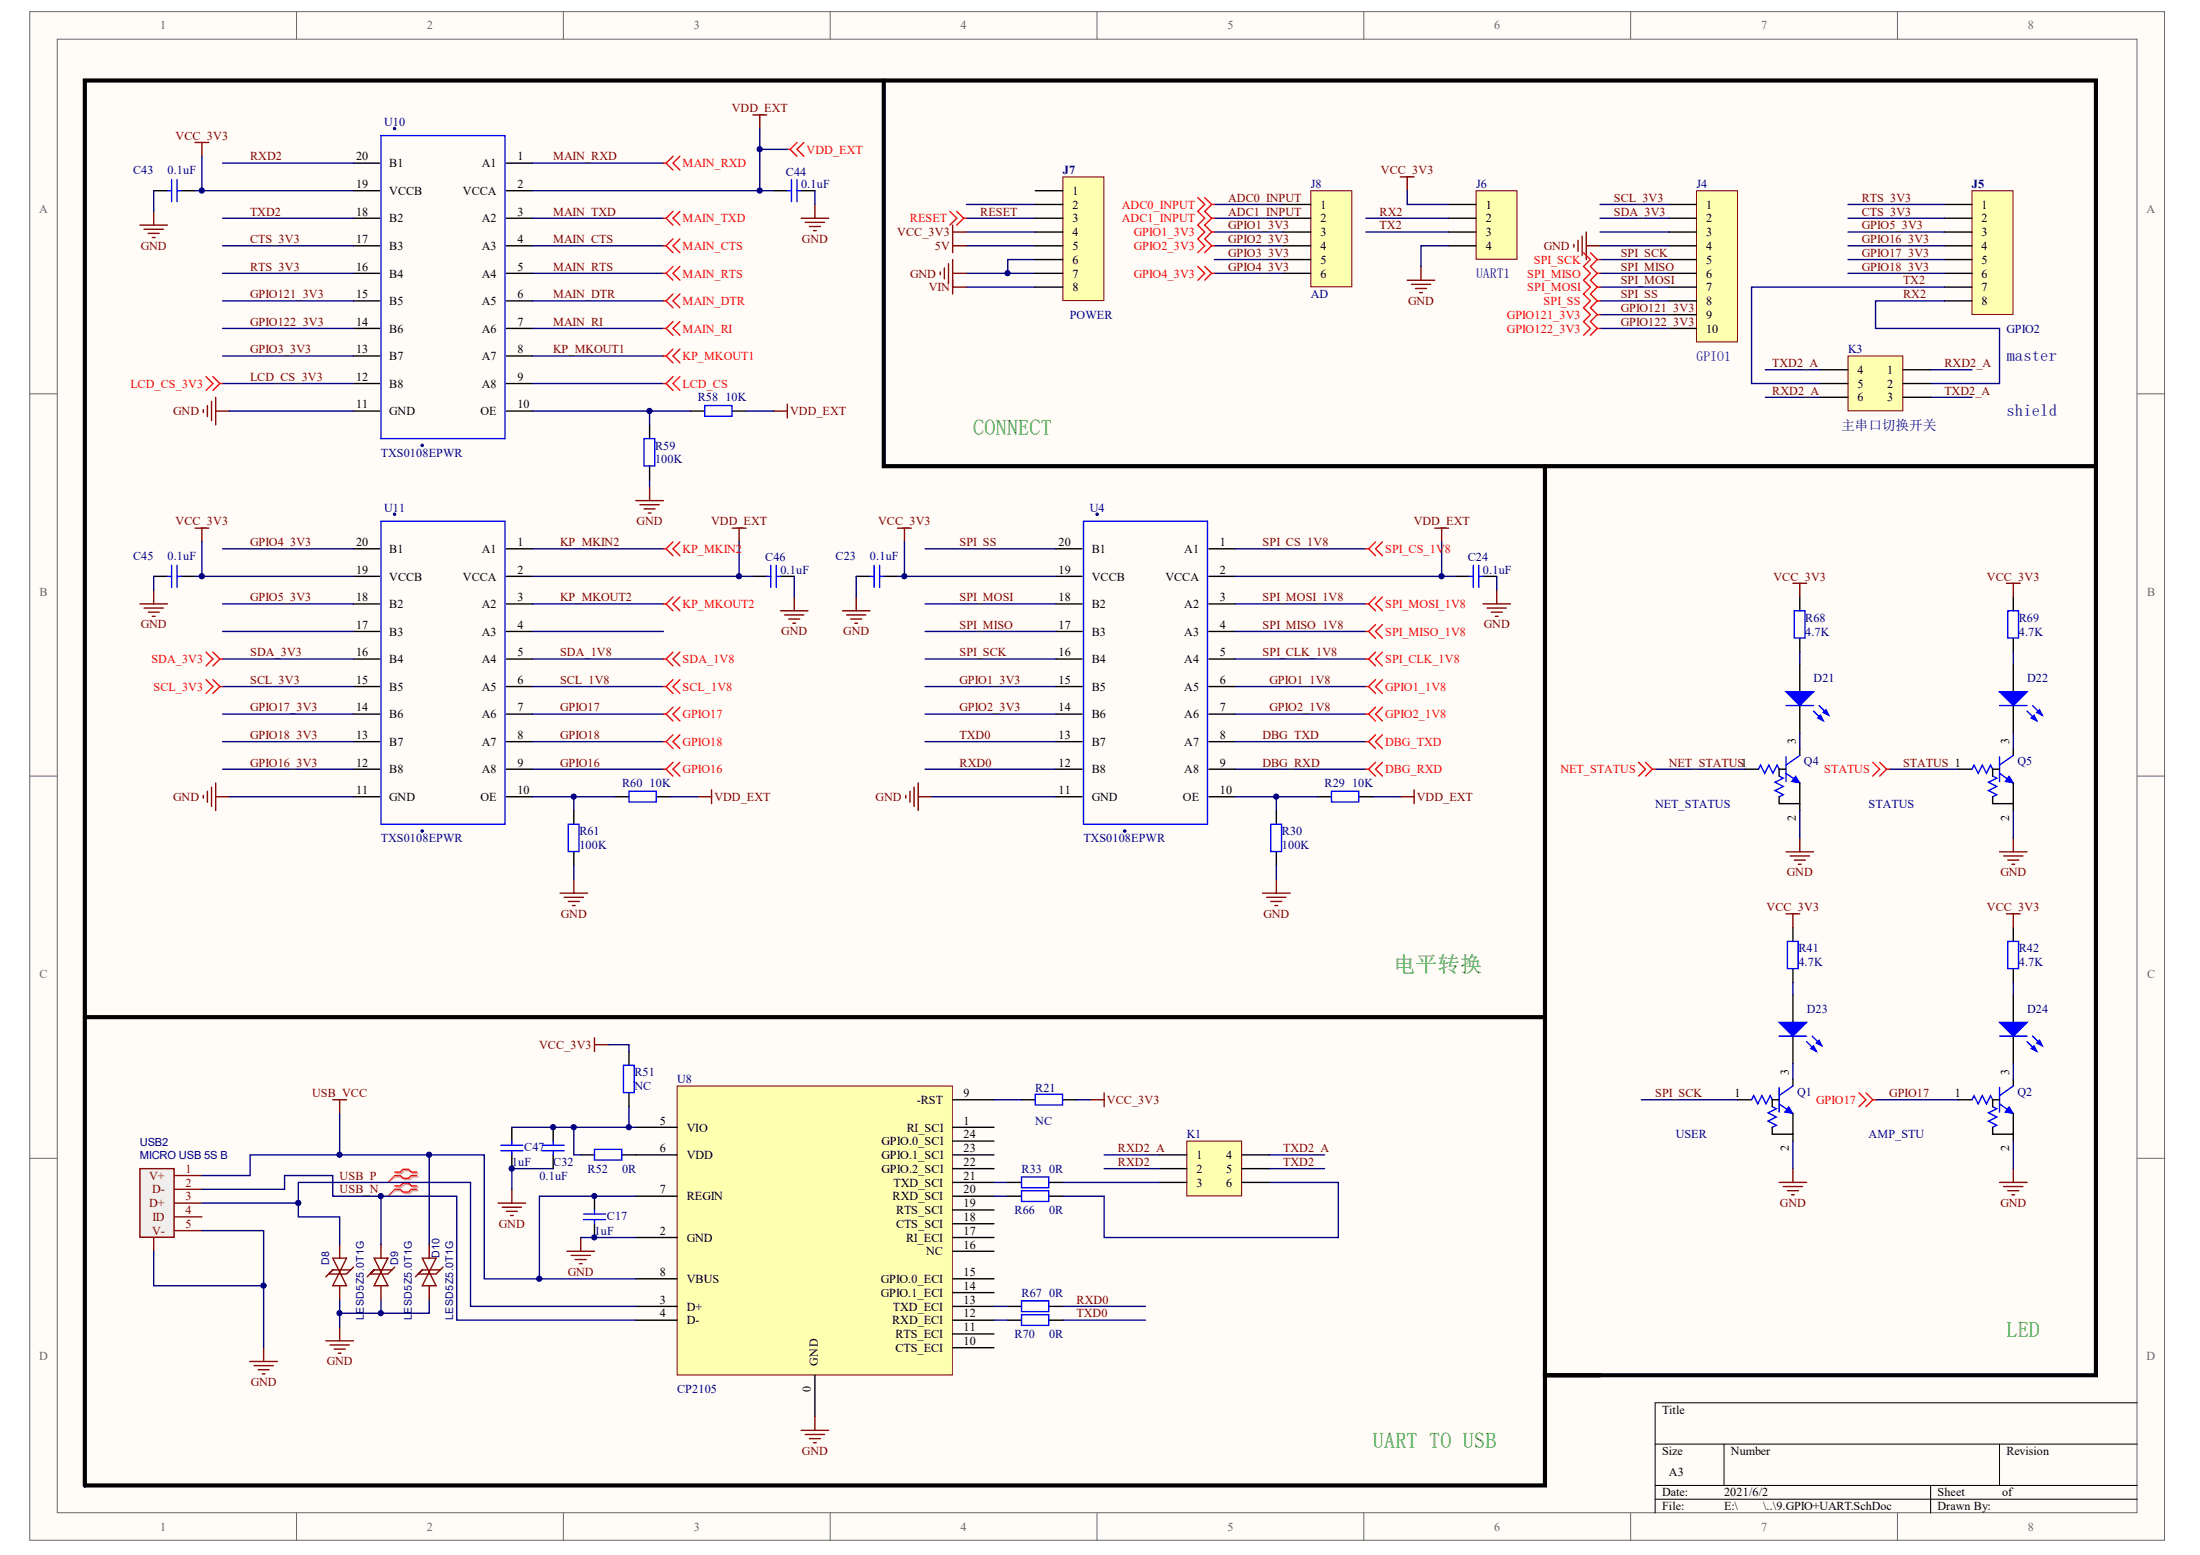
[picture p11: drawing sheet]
<svg xmlns="http://www.w3.org/2000/svg" width="297mm" height="210mm" viewBox="0 0 297 210" stroke-linecap="round" stroke-linejoin="round" font-family="sans-serif">
<g fill="#fffcf8" stroke="#696969" stroke-width=".14">
<path d="M4 1.6h288.3v206.3h-288.3z"/>
<path d="M7.7 5.3h280.8v198.9h-280.8z"/>
</g>
<g fill="none" stroke="#696969" stroke-width=".14">
<path d="M40 1.6v3.7M76.1 1.6v3.7M112.1 1.6v3.7M148.1 1.6v3.7M184.1 1.6v3.7M220.2 1.6v3.7M256.2 1.6v3.7M4 53.2h3.7M288.6 53.2h3.7M4 104.8h3.7M288.6 104.8h3.7M4 156.4h3.7"/>
<path d="M288.6 156.4h3.7M40 204.2v3.8M76.1 204.2v3.8M112.1 204.2v3.8M148.1 204.2v3.8M184.1 204.2v3.8M220.2 204.2v3.8M256.2 204.2v3.8"/>
</g>
<path d="M223.5 194.9h65.1M232.8 194.9v5.6M270 194.9v5.6M288.6 189.4h-65.1v14.8M223.5 200.5h65.1M223.5 202.4h65.1M260.7 200.5v3.7" fill="none" stroke="#000" stroke-width=".14"/>
<g fill="none" stroke="#00f" stroke-width=".19">
<path d="M51.4 18.3h16.8v40.9h-16.8zM22.6 25.7h.6M23.2 24.3v2.9M23.9 24.3v2.9M23.9 25.7h.6M106.3 25.7h.6M106.9 24.3v2.9M107.6 25.7h.6M107.6 24.3v2.9M87 59.2h1.4v3.7h-1.4zM95.1 54.7h3.7v1.5h-3.7zM22.6 77.8h.6"/>
<path d="M23.2 76.3v3M23.9 76.3v3M23.9 77.8h.6M51.4 70.4h16.8v40.9h-16.8zM103.5 77.8h.6M104.1 76.3v3M104.8 77.8h.6M104.8 76.3v3M76.7 111.3h1.5v3.6h-1.5zM84.9 106.8h3.7v1.5h-3.7z"/>
</g>
<g fill="none" stroke="#000" stroke-width=".19">
<path d="M20.8 25.7h1.8M24.5 25.7h1.8M47.7 36.9h3.6M47.7 33.2h3.6M47.7 25.7h3.6M47.7 22h3.6M47.7 29.5h3.6M68.4 36.9h3.5M68.4 33.2h3.5M68.4 25.7h3.5M68.4 22h3.5M68.4 29.5h3.5"/>
<path d="M104.4 25.7h1.9M108.2 25.7h1.8M47.7 40.6h3.6M47.7 44.3h3.6M47.7 48.1h3.6M47.7 51.8h3.6M47.7 55.5h3.6M68.4 40.6h3.5M68.4 44.3h3.5M68.4 48.1h3.5M68.4 51.8h3.5M68.4 55.5h3.5"/>
<path d="M87.7 57.3v1.9M93.3 55.5h1.8M98.9 55.5h1.8M20.8 77.8h1.8M24.5 77.8h1.8M47.7 77.8h3.6M47.7 74.1h3.6M68.4 77.8h3.5M68.4 74.1h3.5M87.7 62.9v1.9M101.7 77.8h1.8M105.4 77.8h1.8"/>
<path d="M47.7 92.7h3.6M47.7 96.4h3.6M47.7 89h3.6M47.7 85.2h3.6M47.7 81.5h3.6M68.4 92.7h3.5M68.4 96.4h3.5M68.4 89h3.5M68.4 85.2h3.5M68.4 81.5h3.5M47.7 100.1h3.6M47.7 103.8h3.6"/>
<path d="M47.7 107.5h3.6M68.4 100.1h3.5M68.4 103.8h3.5M68.4 107.5h3.5M77.5 109.4v1.9M77.5 115v1.8M83.1 107.5h1.8M88.6 107.5h1.9"/>
</g>
<g fill="#000080" stroke="#000080" stroke-width=".14">
<circle cx="57" cy="60.1" r=".17"/>
<circle cx="53.3" cy="17.4" r=".16"/>
<circle cx="57" cy="112.2" r=".17"/>
<circle cx="53.3" cy="69.4" r=".16"/>
</g>
<g fill="none" stroke="#800000" stroke-width=".19">
<path d="M26.3 19.2h1.9M27.3 19.2v1.9M101.7 15.5h1.8M102.6 15.5v1.9M18.9 30.4h3.7M19.5 30.9h2.6M20 31.5h1.5M20.6 32.1h.3M20.8 28.5v1.9M108.2 29.5h3.7M108.7 30h2.6M109.3 30.6h1.5"/>
<path d="M109.8 31.1h.4M110 27.6v1.9M27.4 55.3v.4M28 54.7v1.5M28.6 54.2v2.6M29.1 53.6v3.7M29.1 55.5h1.9M104.4 55.5h1.9M106.3 54.6v1.8M20.8 79.7v1.8M26.3 71.3h1.9M27.3 71.3v1.9"/>
<path d="M85.8 67.6h3.8M86.4 68.1h2.6M87 68.7h1.5M87.5 69.2h.4M87.7 65.7v1.9M98.9 71.3h1.8M99.8 71.3v1.9M18.9 81.5h3.7M19.5 82.1h2.6M20 82.6h1.5M20.6 83.2h.3M105.4 82.4h3.7"/>
<path d="M105.9 83h2.6M106.5 83.6h1.5M107 84.1h.4M107.2 80.6v1.8M27.4 107.4v.3M28 106.8v1.5M28.6 106.2v2.7M29.1 105.7v3.7M29.1 107.5h1.9M77.5 118.7v1.9M94.2 107.5h1.9M96.1 106.6v1.9"/>
<path d="M75.6 120.6h3.7M76.2 121.1h2.6M76.7 121.7h1.5M77.3 122.2h.4"/>
</g>
<path d="M107.6 19.2l-.9 1M108.5 19.2l-.9 1 .9 .9M106.3 20.2h.4M106.7 20.2l.9 .9" fill="none" stroke="#f00" stroke-width=".19"/>
<path d="M199.3 25.7h5.5v9.3h-5.5z" fill="#ffffb0" stroke="#800000" stroke-width=".14"/>
<path d="M195.6 27.6h3.7M195.6 29.5h3.7M195.6 31.3h3.7M195.6 33.2h3.7" fill="none" stroke="#000" stroke-width=".19"/>
<g fill="none" stroke="#800000" stroke-width=".19">
<path d="M189.1 23.9h1.8M190 23.9v1.8M190 37.8h3.7M190.6 38.4h2.6M191.1 38.9h1.5M191.7 39.5h.3M191.9 36v1.8M44.9 148.5h1.9M45.9 148.5v1.8M45.9 179.1v1.9M33.7 183.8h3.8M34.3 184.3h2.6"/>
<path d="M34.8 184.9h1.5M35.4 185.5h.4M35.6 181.9v1.9M44 181h3.7M44.6 181.5h2.6M45.1 182.1h1.5M45.7 182.7h.3"/>
</g>
<path d="M53.5 158.4h.7l.4-.4h.7l.4 .4h.8M53.5 158.9h.7l.4 .3h.7l.4-.3h.8M53.5 160.3h.7l.4-.4h.7l.4 .4h.8M53.5 160.7h.7l.4 .4h.7l.4-.4h.8" fill="none" stroke="#d0a19e" stroke-width=".19"/>
<path d="M53.5 158.9l-1.1 .7M53.5 160.7l-1.1 .8" fill="none" stroke="#d0a19e" stroke-width=".14"/>
<path d="M53.3 158.2h.7l.4-.4h.8l.3 .4h.8M53.3 158.7h.7l.4 .4h.8l.3-.4h.8M53.3 160.1h.7l.4-.4h.8l.3 .4h.8M53.3 160.5h.7l.4 .4h.8l.3-.4h.8" fill="none" stroke="#f00" stroke-width=".19"/>
<path d="M53.3 158.7l-.9 .9M53.3 160.5l-.9 1" fill="none" stroke="#f00" stroke-width=".14"/>
<path d="M18.9 157.8h4.6v9.2h-4.6z" fill="#efefef" stroke="#800" stroke-width=".19"/>
<path d="M23.5 158.7h3.8M20.8 167v1.9M23.5 160.5h3.8M23.5 162.4h3.8M23.5 164.3h3.8M23.5 166.1h3.8" fill="none" stroke="#800" stroke-width=".19"/>
<path d="M266.3 25.7h5.5v16.7h-5.5z" fill="#ffffb0" stroke="#800000" stroke-width=".14"/>
<path d="M262.5 27.6h3.8M262.5 29.5h3.8M262.5 31.3h3.8M262.5 33.2h3.8M262.5 35h3.8M262.5 36.9h3.8M262.5 38.8h3.8M262.5 40.6h3.8" fill="none" stroke="#000" stroke-width=".19"/>
<path d="M229.1 25.7h5.5v20.5h-5.5z" fill="#ffffb0" stroke="#800000" stroke-width=".14"/>
<g fill="none" stroke="#000" stroke-width=".19">
<path d="M225.3 27.6h3.8M225.3 29.5h3.8M225.3 31.3h3.8M225.3 33.2h3.8M225.3 35h3.8M225.3 36.9h3.8M225.3 38.8h3.8M225.3 40.6h3.8M225.3 42.5h3.8M225.3 44.3h3.8M115.6 77.8h1.9M119.3 77.8h1.9"/>
<path d="M142.6 77.8h3.5M142.6 74.1h3.5M163.2 77.8h3.5M163.2 74.1h3.5M196.5 77.8h1.9M200.2 77.8h1.9M142.6 92.7h3.5M142.6 96.4h3.5M142.6 89h3.5M142.6 85.2h3.5M142.6 81.5h3.5M163.2 92.7h3.5"/>
<path d="M163.2 96.4h3.5M163.2 89h3.5M163.2 85.2h3.5M163.2 81.5h3.5M243 80.6v1.8M243 86.2v1.8M243 89.7v3.7M243 95.2v3.8M271.8 80.6v1.8M271.8 86.2v1.8M271.8 89.7v3.7M271.8 95.2v3.8"/>
<path d="M142.6 103.8h3.5M142.6 100.1h3.5M142.6 107.5h3.5M163.2 103.8h3.5M163.2 100.1h3.5M163.2 107.5h3.5M172.3 109.4v1.9M172.3 115v1.8M177.9 107.5h1.9M183.5 107.5h1.8M235.6 103.8h1.8M241.1 103.8h-.9v1"/>
<path d="M243 105.7v2.8h-2.8v-1M243 101v1M243 108.5v.9M264.4 103.8h1.9M270 103.8h-1v1M271.8 105.7v2.8h-2.8v-1M271.8 101v1M271.8 108.5v.9M242.1 125.2v1.9M242.1 130.8v1.9M242.1 134.3v3.7M242.1 139.9v3.7"/>
<path d="M271.8 125.2v1.9M271.8 130.8v1.9M271.8 134.3v3.7M271.8 139.9v3.7M234.6 148.5h1.9M240.2 148.5h-.9v.9M242.1 150.3v2.8h-2.8v-.9M242.1 145.7v.9M242.1 153.1v.9M264.4 148.5h1.9M270 148.5h-1v.9M271.8 150.3v2.8h-2.8v-.9"/>
<path d="M271.8 145.7v.9M271.8 153.1v.9"/>
</g>
<g fill="none" stroke="#800000" stroke-width=".19">
<path d="M126.9 36.7v.4M127.5 36.2v1.4M128.1 35.6v2.6M128.6 33.2h1.9M128.6 30.4v3.7M128.6 35v3.8M128.6 36.9h1.9M128.6 31.3h1.9M212.5 33v.4M213.1 32.4v1.5M213.6 31.9v2.6M214.2 31.3v3.7"/>
<path d="M214.2 33.2h1.8M121.2 71.3h1.8M122.1 71.3v1.9M193.7 71.3h1.9M194.6 71.3v1.9M202.1 79.7v1.8M242.1 78.7h1.8M243 78.7v1.9M270.9 78.7h1.9M271.8 78.7v1.9M113.7 82.4h3.8M114.3 83h2.6"/>
<path d="M114.9 83.6h1.4M115.4 84.1h.4M115.6 80.6v1.8M200.2 81.5h3.7M200.8 82.1h2.6M201.3 82.6h1.5M201.9 83.2h.4M122.3 107.4v.3M122.9 106.8v1.5M123.4 106.2v2.7M124 105.7v3.7M124 107.5h1.8"/>
<path d="M172.3 118.7v1.9M189.1 107.5h1.8M190.9 106.6v1.9M241.1 115h3.8M241.7 115.5h2.6M242.3 116.1h1.4M242.8 116.7h.4M243 113.1v1.9M270 115h3.7M270.5 115.5h2.6M271.1 116.1h1.5M271.6 116.7h.4"/>
<path d="M271.8 113.1v1.9M170.5 120.6h3.7M171 121.1h2.6M171.6 121.7h1.5M172.1 122.2h.4M241.1 123.4h1.9M242.1 123.4v1.8M270.9 123.4h1.9M271.8 123.4v1.8M240.2 159.6h3.7M242.1 157.8v1.8M270 159.6h3.7"/>
<path d="M271.8 157.8v1.8M240.8 160.2h2.6M241.3 160.7h1.5M241.9 161.3h.4M270.5 160.2h2.6M271.1 160.7h1.5M271.6 161.3h.4"/>
</g>
<g fill="none" stroke="#000080" stroke-width=".19">
<path d="M102.6 17.4v8.3h-30.7M20.8 25.7v2.8M26.3 25.7h1M27.3 21.1v4.6h20.4M30.1 29.5h17.6M30.1 22h17.6M30.1 33.2h17.6M30.1 36.9h17.6M71.9 29.5h17.7M71.9 22h17.7M71.9 33.2h17.7M71.9 36.9h17.7"/>
<path d="M102.6 25.7h1.8M102.6 20.2h3.7M110 25.7v1.9M130.5 29.5h9.3M130.5 33.2h9.3M130.5 36.9h9.3M130.5 27.6h9.3M130.5 31.3h9.3M130.5 38.8h9.3M139.8 35h-3.7v1.9M164 29.5h9.3M164 33.2h9.3"/>
<path d="M164 27.6h9.3M164 31.3h9.3M164 35h9.3M184.4 29.5h11.2M184.4 31.3h11.2M190 25.7v1.9h5.6M195.6 33.2h-3.7v2.8M216 29.5h9.3M216 33.2h9.3M216 36.9h9.3M216 27.6h9.3M216 31.3h9.3"/>
<path d="M216 35h9.3M216 38.8h9.3M249.5 29.5h13M249.5 33.2h13M249.5 36.9h13M249.5 27.6h13M249.5 31.3h13M249.5 35h13M262.5 38.8h-26v13h9.3M30.1 40.6h17.6M30.1 44.3h17.6M30.1 48.1h17.6"/>
<path d="M31 55.5h16.7M71.9 55.5h21.4M71.9 40.6h17.7M71.9 44.3h17.7M71.9 48.1h17.7M87.7 55.5v1.8M100.7 55.5h3.7M216 40.6h9.3M216 44.3h9.3M216 42.5h9.3M238.4 49.9h7.4M238.4 53.6h7.4"/>
<path d="M260.7 49.9h5.6M260.7 53.6h5.6M262.5 40.6h-9.3v3.7h16.8v7.5h-9.3M20.8 77.8v1.9M26.3 77.8h1M27.3 73.2v4.6h20.4M30.1 74.1h17.6M71.9 74.1h17.7M87.7 64.8v.9M99.8 73.2v4.6h-27.9M99.8 77.8h1.9M107.2 77.8v2.8"/>
<path d="M115.6 77.8v2.8M121.2 77.8h.9M122.1 73.2v4.6h20.5M124.9 74.1h17.7M166.7 74.1h17.7M194.6 73.2v4.6h-27.9M194.6 77.8h1.9M202.1 77.8v1.9M30.1 81.5h17.6M30.1 85.2h17.6M30.1 96.4h17.6M30.1 92.7h17.6"/>
<path d="M30.1 89h17.6M71.9 81.5h17.7M71.9 85.2h17.7M71.9 96.4h17.7M71.9 92.7h17.7M71.9 89h17.7M124.9 81.5h17.7M124.9 85.2h17.7M124.9 92.7h17.7M124.9 89h17.7M166.7 81.5h17.7M166.7 85.2h17.7"/>
<path d="M166.7 92.7h17.7M166.7 89h17.7M243 88v1.7M243 99v2M271.8 88v1.7M271.8 99v2M30.1 103.8h17.6M30.1 100.1h17.6M31 107.5h16.7M71.9 107.5h11.2M71.9 103.8h17.7M71.9 100.1h17.7"/>
<path d="M77.5 107.5v1.9M77.5 116.8v1.9M90.5 107.5h3.7M124.9 103.8h17.7M124.9 100.1h17.7M125.8 107.5h16.8M166.7 107.5h11.2M166.7 103.8h17.7M166.7 100.1h17.7M172.3 107.5v1.9M172.3 116.8v1.9M185.3 107.5h3.8"/>
<path d="M223.5 103.8h12.1M243 109.4v3.7M255.1 103.8h9.3M271.8 109.4v3.7M242.1 132.7v1.6M271.8 132.7v1.6M27.3 158.7h6.5v-2.8h24.1v12.1M45.9 150.3v5.6M221.6 148.5h13M242.1 143.6v2.1M242.1 154v3.8M253.2 148.5h11.2"/>
<path d="M271.8 143.6v2.1M271.8 154v3.8M20.8 168.9v4.7h14.8M27.3 166.1h8.3v15.8M27.3 160.5h11.1v-1.8h6.5v2.8h6.5v6.5M40.3 162.4v1.9h5.6v3.7M45.9 175.4v3.7M51.4 175.4v1.9h-5.5M57.9 175.4v1.9h-6.5"/>
</g>
<g fill="none" stroke="#800" stroke-width=".19">
<path d="M44.9 169.8h1.9l-.9 1.9zM45.9 171.7l.9 1.9h-1.9zM45.9 168v1.8M45.9 173.6v1.8M47.3 171.4l-.5 .6h-2.4l-.4 .3M47.7 171l-.4 .4h-2.4l-.5 .6 .5-.6M50.5 169.8h1.9l-1 1.9zM51.4 171.7l1 1.9h-1.9zM51.4 168v1.8M51.4 173.6v1.8M52.9 171.4l-.5 .6h-2.4l-.4 .3M53.3 171l-.4 .4h-2.4l-.5 .6 .5-.6"/>
<path d="M57 169.8h1.9l-1 1.9zM57.9 171.7l1 1.9h-1.9zM57.9 168v1.8M57.9 173.6v1.8M59.4 171.4l-.5 .6h-2.4l-.4 .3M59.8 171l-.4 .4h-2.4l-.5 .6 .5-.6"/>
</g>
<g fill="none" stroke="#f00" stroke-width=".19">
<path d="M128.3 28.5l.9 1-.9 .9M129.2 28.5l.9 1M130.1 29.5h.4M130.1 29.5l-.9 .9M161.7 26.7l1 .9-1 .9 1 1-1 .9M162.7 26.7l.9 .9M163.6 29.5l-.9 .9M163.6 27.6l-.9 .9 .9 1M163.6 29.5h.4M163.6 27.6h.4M221.2 102.9l1 .9-1 1M222.2 102.9l.9 .9"/>
<path d="M223.1 103.8l-.9 1M223.1 103.8h.4M252.9 102.9l.9 .9-.9 1M253.8 102.9l.9 .9M254.7 103.8h.4M254.7 103.8l-.9 1"/>
</g>
<g fill="#00f" stroke="#00f" stroke-width=".19">
<path d="M241.1 93.4h3.8l-1.9 1.8z"/>
<path d="M245.4 96.9l.4-.4 .4 .8z"/>
<path d="M246.2 96.2l.3-.4 .4 .7z"/>
<path d="M270 93.4h3.7l-1.9 1.8z"/>
<path d="M274.2 96.9l.4-.4 .4 .8z"/>
<path d="M275 96.2l.4-.4 .3 .7z"/>
<path d="M270 138h3.7l-1.9 1.9z"/>
<path d="M274.2 141.5l.4-.3 .4 .7z"/>
<path d="M275 140.8l.4-.4 .3 .8z"/>
<path d="M240.2 138h3.7l-1.8 1.9z"/>
<path d="M244.5 141.5l.4-.3 .3 .7z"/>
<path d="M245.2 140.8l.4-.4 .4 .8z"/>
</g>
<g fill="none" stroke="#00f" stroke-width=".19">
<path d="M117.5 77.8h.5M118 76.3v3M118.8 76.3v3M118.8 77.8h.5M146.3 70.4h16.7v40.9h-16.7zM198.4 77.8h.5M198.9 76.3v3M199.7 77.8h.5M199.7 76.3v3M241.1 95.2h3.8M242.3 82.4h1.4v3.7h-1.4zM244.9 96l1.3 1.3"/>
<path d="M245.6 95.2l1.3 1.3M270 95.2h3.7M271.1 82.4h1.4v3.7h-1.4zM273.7 96l1.3 1.3M274.4 95.2l1.3 1.3M171.6 111.3h1.4v3.6h-1.4zM179.8 106.8h3.7v1.5h-3.7zM237.4 103.8l.3-.5 .6 1.1 .5-1.1 .6 1.1 .5-1.1 .3 .5M240.2 104.8l.6 .2-1.1 .6 1.1 .6-1.1 .5 1.1 .6-.6 .2M241.1 104.4l1.9 1.3M241.1 102.2v3.3M243 102l-1.9 1.3"/>
<path d="M266.3 103.8l.2-.5 .6 1.1 .5-1.1 .6 1.1 .6-1.1 .2 .5M269 104.8l.6 .2-1.1 .6 1.1 .6-1.1 .5 1.1 .6-.6 .2M270 104.4l1.8 1.3M270 102.2v3.3M271.8 102l-1.8 1.3M240.2 139.9h3.7M241.3 127.1h1.5v3.7h-1.5zM244.7 139.9l1.3 1.3M270 139.9h3.7M271.1 127.1h1.4v3.7h-1.4zM274.4 139.9l1.3 1.3M236.5 148.5l.3-.6 .5 1.1 .6-1.1 .5 1.1 .6-1.1 .3 .6"/>
<path d="M239.3 149.4l.5 .3-1.1 .5 1.1 .6-1.1 .5 1.1 .6-.5 .3M240.2 149l1.9 1.3M240.2 146.8v3.3M242.1 146.6l-1.9 1.3M243.9 140.6l1.3 1.3M266.3 148.5l.2-.6 .6 1.1 .5-1.1 .6 1.1 .6-1.1 .2 .6M269 149.4l.6 .3-1.1 .5 1.1 .6-1.1 .5 1.1 .6-.6 .3M270 146.8v3.3M270 149l1.8 1.3M271.8 146.6l-1.8 1.3M273.7 140.6l1.3 1.3"/>
</g>
<g fill="#00f" stroke="#00f" stroke-width=".14">
<path d="M242.4 104.8l.6 .9-1.1-.2z"/>
<path d="M271.3 104.8l.5 .9-1.1-.2z"/>
<path d="M271.3 149.4l.5 .9-1.1-.2z"/>
<path d="M241.5 149.4l.6 .9-1.1-.2z"/>
</g>
<g fill="#000080" stroke="#000080" stroke-width=".14">
<circle cx="151.9" cy="112.2" r=".17"/>
<circle cx="148.1" cy="69.4" r=".16"/>
</g>
<path d="M91.4 146.6h37.2v39h-37.2z" fill="#ffffb0" stroke="#800000" stroke-width=".14"/>
<g fill="none" stroke="#000" stroke-width=".19">
<path d="M69.1 152.2v1.8M69.1 155.9v1.9M74.7 152.2v1.8M74.7 155.9v1.9M85.8 152.2h5.6M85.8 155.9h5.6M128.6 152.2h5.6M128.6 155.9h5.6M128.6 148.5h5.6M128.6 159.6h5.6M128.6 157.8h5.6M128.6 154h5.6"/>
<path d="M136.1 159.6h1.8M137.9 148.5h1.9M141.6 159.6h1.9M143.5 148.5h1.9M80.3 161.5v1.8M80.3 165.2v1.8M85.8 167h5.6M85.8 176.3h5.6M85.8 178.2h5.6M85.8 161.5h5.6M85.8 172.6h5.6M128.6 167h5.6"/>
<path d="M128.6 176.3h5.6M128.6 178.2h5.6M128.6 161.5h5.6M128.6 172.6h5.6M128.6 174.5h5.6M128.6 168.9h5.6M128.6 165.2h5.6M128.6 163.3h5.6M136.1 176.3h1.8M136.1 178.2h1.8M136.1 161.5h1.8M141.6 176.3h1.9"/>
<path d="M141.6 178.2h1.9M141.6 161.5h1.9M110 185.6v5.6M128.6 181.9h5.6M128.6 180.1h5.6"/>
</g>
<g fill="none" stroke="#800000" stroke-width=".19">
<path d="M80.3 140.1v1.8M80.3 141h1.8M147.2 148.5h1.9M149.1 147.5v1.9M67.2 162.4h3.8M67.8 163h2.6M68.4 163.5h1.5M68.9 164.1h.4M69.1 160.5v1.9M76.5 168.9h3.8M77.1 169.5h2.6M77.7 170h1.5"/>
<path d="M78.2 170.6h.4M78.4 167v1.9M108.2 193.1h3.7M108.7 193.6h2.6M109.3 194.2h1.5M109.8 194.8h.4M110 191.2v1.9"/>
</g>
<g fill="none" stroke="#00f" stroke-width=".19">
<path d="M67.6 154.6h3M67.6 155.3h3M69.1 154v.6M69.1 155.3v.6M73.2 154.6h3M73.2 155.3h3M74.7 154v.6M74.7 155.3v.6M137.9 158.9h3.7v1.4h-3.7zM139.8 147.7h3.7v1.5h-3.7zM78.8 163.9h3M78.8 164.6h3"/>
<path d="M80.3 163.3v.6M80.3 164.6v.6M137.9 160.7h3.7v1.5h-3.7zM137.9 175.6h3.7v1.5h-3.7zM137.9 177.5h3.7v1.4h-3.7z"/>
</g>
<path d="M69.1 152.2h15.8M74.7 157.8h-5.6v2.7M84.9 149.4v2.8h.9M134.2 148.5h3.7M134.2 159.6h1.9M145.4 148.5h1.8M78.4 167h7.4M134.2 161.5h1.9M134.2 176.3h1.9M134.2 178.2h1.9M143.5 176.3h11.2M143.5 178.2h11.2" fill="none" stroke="#000080" stroke-width=".19"/>
<path d="M143.5 23.9h5.5v16.7h-5.5z" fill="#ffffb0" stroke="#800000" stroke-width=".14"/>
<path d="M139.8 25.7h3.7M139.8 27.6h3.7M139.8 29.5h3.7M139.8 31.3h3.7M139.8 33.2h3.7M139.8 35h3.7M139.8 36.9h3.7M139.8 38.8h3.7" fill="none" stroke="#000" stroke-width=".19"/>
<path d="M177 25.7h5.5v13h-5.5z" fill="#ffffb0" stroke="#800000" stroke-width=".14"/>
<path d="M173.3 27.6h3.7M173.3 29.5h3.7M173.3 31.3h3.7M173.3 33.2h3.7M173.3 35h3.7M173.3 36.9h3.7" fill="none" stroke="#000" stroke-width=".19"/>
<path d="M164 36.9h9.3M124.9 96.4h17.7M166.7 96.4h17.7" fill="none" stroke="#000080" stroke-width=".19"/>
<g fill="none" stroke="#f00" stroke-width=".19">
<path d="M89.6 29.5h.3M89.6 22h.3M89.9 29.5l1 .9M89.9 22l1 1M90.9 28.5l-1 1M90.9 21.1l-1 .9M90.9 39.7l-1 .9M91.8 28.5l-.9 1 .9 .9M91.8 21.1l-.9 .9 .9 1M91.8 39.7l-.9 .9 .9 .9M213.8 34.1l.9 .9-.9 1 .9 .9-.9 .9 .9 1-.9 .9 .9 .9-.9 .9M214.7 34.1l1 .9"/>
<path d="M215.7 35l-1 1 1 .9M215.7 35h.3M215.7 36.9l-1 .9 1 1M215.7 36.9h.3M215.7 38.8l-1 .9 1 .9M215.7 38.8h.3M89.6 44.3h.3M89.6 40.6h.3M89.6 48.1h.3M89.9 44.3l1 1M89.9 40.6l1 .9M89.9 48.1l1 .9"/>
<path d="M90.9 43.4l-1 .9M90.9 47.1l-1 1M91.8 43.4l-.9 .9 .9 1M91.8 47.1l-.9 1 .9 .9M215.7 40.6h.3M215.7 40.6l-1 .9M89.6 74.1h.3M89.9 74.1l1 .9M90.9 73.2l-1 .9M91.8 73.2l-.9 .9 .9 .9M184.4 74.1h.4M184.8 74.1l.9 .9"/>
<path d="M185.7 73.2l-.9 .9M186.7 73.2l-1 .9 1 .9M27.8 88l.9 1-.9 .9M27.8 91.7l.9 1-.9 .9M28.7 88l1 1M28.7 91.7l1 1M29.7 89h.4M29.7 92.7h.4M29.7 89l-1 .9M29.7 92.7l-1 .9M89.6 81.5h.3M89.6 89h.3"/>
<path d="M89.6 92.7h.3M89.6 96.4h.3M89.9 81.5l1 .9M89.9 89l1 .9M89.9 92.7l1 .9M89.9 96.4l1 .9M90.9 80.6l-1 .9M90.9 88l-1 1M90.9 91.7l-1 1M90.9 95.5l-1 .9M90.9 99.2l-1 .9M91.8 80.6l-.9 .9 .9 .9"/>
<path d="M91.8 88l-.9 1 .9 .9M91.8 91.7l-.9 1 .9 .9M91.8 95.5l-.9 .9 .9 .9M91.8 99.2l-.9 .9 .9 .9M184.4 81.5h.4M184.4 89h.4M184.4 92.7h.4M184.4 85.2h.4M184.4 96.4h.4M184.8 89l.9 .9M184.8 85.2l.9 1M184.8 81.5l.9 .9"/>
<path d="M184.8 92.7l.9 .9M184.8 96.4l.9 .9M185.7 88l-.9 1M185.7 84.3l-.9 .9M185.7 80.6l-.9 .9M185.7 99.2l-.9 .9M185.7 91.7l-.9 1M185.7 95.5l-.9 .9M186.7 88l-1 1 1 .9M186.7 84.3l-1 .9 1 1M186.7 80.6l-1 .9 1 .9M186.7 99.2l-1 .9 1 .9"/>
<path d="M186.7 91.7l-1 1 1 .9M186.7 95.5l-1 .9 1 .9M89.6 100.1h.3M89.6 103.8h.3M89.9 103.8l1 1M89.9 100.1l1 .9M90.9 102.9l-1 .9M91.8 102.9l-.9 .9 .9 1M184.4 100.1h.4M184.4 103.8h.4M184.8 100.1l.9 .9M184.8 103.8l.9 1"/>
<path d="M185.7 102.9l-.9 .9M186.7 102.9l-1 .9 1 1M251 147.5l.9 1-.9 .9M251.9 147.5l1 1M252.9 148.5l-1 .9M252.9 148.5h.3"/>
</g>
<path d="M128.6 37.8v1.9M128.6 38.8h1.9" fill="none" stroke="#800000" stroke-width=".19"/>
<path d="M160.2 154h7.4v7.4h-7.4z" fill="#ffffb0" stroke="#800000" stroke-width=".14"/>
<path d="M156.5 155.9h3.7M156.5 157.8h3.7M156.5 159.6h3.7M167.7 155.9h3.7M167.7 157.8h3.7M167.7 159.6h3.7" fill="none" stroke="#000" stroke-width=".19"/>
<path d="M143.5 159.6h13M149.1 155.9h7.4M149.1 157.8h7.4M171.4 159.6h9.3v7.4h-31.6v-5.5h-5.6M171.4 155.9h7.4M171.4 157.8h7.4" fill="none" stroke="#000080" stroke-width=".19"/>
<path d="M249.5 48.1h7.4v7.4h-7.4z" fill="#ffffb0" stroke="#800000" stroke-width=".14"/>
<path d="M245.8 49.9h3.7M245.8 51.8h3.7M245.8 53.6h3.7M257 49.9h3.7M257 51.8h3.7M257 53.6h3.7M78.4 155.9h1.9M84 155.9h1.8M84.9 141.9v1.9M84.9 147.5v1.9" fill="none" stroke="#000" stroke-width=".19"/>
<path d="M30.1 51.8h17.6M71.9 51.8h17.7M57.9 155.9h7.5v16.7h7.4v-11.1h13M77.5 152.2v3.7h.9M82.1 141h2.8v.9M27.3 162.4h13v-2.8h23.2v16.7h22.3M51.4 161.5h10.3v16.7h24.1M72.8 172.6h13" fill="none" stroke="#000080" stroke-width=".19"/>
<g fill="none" stroke="#f00" stroke-width=".19">
<path d="M89.6 36.9h.3M89.6 33.2h.3M89.9 36.9l1 .9M89.9 33.2l1 .9M90.9 36l-1 .9M90.9 32.2l-1 1M91.8 36l-.9 .9 .9 .9M91.8 32.2l-.9 1 .9 .9M161.7 36l1 .9-1 .9M161.7 30.4l1 .9-1 .9 1 1-1 .9M162.7 36l.9 .9M162.7 30.4l.9 .9"/>
<path d="M163.6 36.9h.4M163.6 33.2h.4M163.6 36.9l-.9 .9M163.6 31.3l-.9 .9 .9 1M163.6 31.3h.4M163.6 33.2l-.9 .9M27.8 50.8l.9 1-.9 .9M28.7 50.8l1 1M29.7 51.8h.4M29.7 51.8l-1 .9M89.6 51.8h.3M89.9 51.8l1 .9"/>
<path d="M90.9 50.8l-1 1M91.8 50.8l-.9 1 .9 .9M213.8 41.5l.9 1-.9 .9 .9 .9-.9 1M214.7 41.5l1 1M215.7 42.5l-1 .9 1 .9M215.7 42.5h.3M215.7 44.3l-1 1M215.7 44.3h.3"/>
</g>
<path d="M11.5 10.9h271.5v174.7h-74.4v14.9h-197.1zM119.3 10.9v52h163.7M208.6 62.9v122.7h7.4M11.5 137.3h197.1" fill="none" stroke="#000" stroke-width=".56"/>
<path d="M80.3 155.1h3.6v1.5h-3.6zM84.2 143.8h1.4v3.7h-1.4z" fill="none" stroke="#00f" stroke-width=".19"/>
<g fill="#000080" stroke="#000080" stroke-width=".14">
<circle cx="27.2" cy="77.8" r=".35"/>
<circle cx="27.2" cy="25.7" r=".35"/>
<circle cx="35.6" cy="173.5" r=".35"/>
<circle cx="40.3" cy="162.4" r=".35"/>
<circle cx="45.8" cy="177.3" r=".35"/>
<circle cx="45.8" cy="155.9" r=".35"/>
<circle cx="51.4" cy="177.3" r=".35"/>
<circle cx="51.4" cy="161.5" r=".35"/>
<circle cx="57.9" cy="155.9" r=".35"/>
<circle cx="69.1" cy="157.7" r=".35"/>
<circle cx="72.8" cy="172.6" r=".35"/>
<circle cx="74.7" cy="152.2" r=".35"/>
<circle cx="77.5" cy="152.2" r=".35"/>
<circle cx="77.5" cy="107.5" r=".35"/>
<circle cx="80.2" cy="167" r=".35"/>
<circle cx="80.2" cy="161.5" r=".35"/>
<circle cx="84.9" cy="152.2" r=".35"/>
<circle cx="87.7" cy="55.5" r=".35"/>
<circle cx="99.8" cy="77.8" r=".35"/>
<circle cx="102.6" cy="25.7" r=".35"/>
<circle cx="102.6" cy="20.1" r=".35"/>
<circle cx="122.1" cy="77.8" r=".35"/>
<circle cx="136" cy="36.9" r=".35"/>
<circle cx="172.3" cy="107.5" r=".35"/>
<circle cx="194.6" cy="77.8" r=".35"/>
</g>
<g font-size="3" fill="#00bf00">
<text x="131.4" y="58.8">CONNECT</text>
<text x="188.1" y="131.3">电平转换</text>
<text x="270.9" y="180.5">LED</text>
<text x="185.3" y="195.4">UART TO USB</text>
</g>
<g font-size="2.2" fill="#000080">
<text x="270.9" y="48.7">master</text>
<text x="270.9" y="56.1">shield</text>
</g>
<g font-size="1.9" fill="#000080">
<text x="199.3" y="37.6">UART1</text>
<text x="229.1" y="48.7">GPIO1</text>
<text x="248.6" y="58">主串口切换开关</text>
</g>
<g font-size="1.7" fill="#000080">
<text x="143.5" y="23.5">J7</text>
<text x="266.3" y="25.4">J5</text>
</g>
<g font-size="1.6" fill="#696969">
<text x="21.6" y="4">1</text>
<text x="57.7" y="4">2</text>
<text x="93.7" y="4">3</text>
<text x="129.7" y="4">4</text>
<text x="165.7" y="4">5</text>
<text x="201.8" y="4">6</text>
<text x="237.8" y="4">7</text>
<text x="273.8" y="4">8</text>
<text x="5.3" y="28.8">A</text>
<text x="289.8" y="28.8">A</text>
<text x="5.3" y="80.4">B</text>
<text x="289.9" y="80.4">B</text>
<text x="5.3" y="132">C</text>
<text x="289.9" y="132">C</text>
<text x="5.3" y="183.6">D</text>
<text x="289.8" y="183.6">D</text>
<text x="21.6" y="206.6">1</text>
<text x="57.7" y="206.6">2</text>
<text x="93.7" y="206.6">3</text>
<text x="129.7" y="206.6">4</text>
<text x="165.7" y="206.6">5</text>
<text x="201.8" y="206.6">6</text>
<text x="237.8" y="206.6">7</text>
<text x="273.8" y="206.6">8</text>
</g>
<g font-size="1.6" fill="#000080">
<text x="51.8" y="17">U10</text>
<text x="18" y="23.5">C43</text>
<text x="22.6" y="23.5">0.1uF</text>
<text x="106.1" y="23.7">C44</text>
<text x="108.2" y="25.4">0.1uF</text>
<text x="177" y="25.4">J8</text>
<text x="199.3" y="25.4">J6</text>
<text x="229.1" y="25.4">J4</text>
<text x="177" y="40.3">AD</text>
<text x="144.4" y="43">POWER</text>
<text x="249.5" y="47.7">K3</text>
<text x="270.9" y="44.9">GPIO2</text>
<text x="94.2" y="54.2">R58</text>
<text x="97.9" y="54.2">10K</text>
<text x="51.4" y="61.6">TXS0108EPWR</text>
<text x="88.5" y="62.6">100K</text>
<text x="88.5" y="60.7">R59</text>
<text x="51.8" y="69.1">U11</text>
<text x="147.1" y="69.1">U4</text>
<text x="18" y="75.6">C45</text>
<text x="22.6" y="75.6">0.1uF</text>
<text x="103.3" y="75.8">C46</text>
<text x="105.4" y="77.4">0.1uF</text>
<text x="112.8" y="75.6">C23</text>
<text x="117.5" y="75.6">0.1uF</text>
<text x="198.2" y="75.8">C24</text>
<text x="200.2" y="77.4">0.1uF</text>
<text x="243.7" y="83.9">R68</text>
<text x="272.6" y="83.9">R69</text>
<text x="243.7" y="85.8">4.7K</text>
<text x="272.6" y="85.8">4.7K</text>
<text x="244.9" y="92.1">D21</text>
<text x="273.7" y="92.1">D22</text>
<text x="84" y="106.3">R60</text>
<text x="87.7" y="106.3">10K</text>
<text x="178.8" y="106.3">R29</text>
<text x="182.6" y="106.3">10K</text>
<text x="243.6" y="103.3">Q4</text>
<text x="272.4" y="103.3">Q5</text>
<text x="51.4" y="113.7">TXS0108EPWR</text>
<text x="78.2" y="112.8">R61</text>
<text x="146.3" y="113.7">TXS0108EPWR</text>
<text x="173.1" y="112.8">R30</text>
<text x="223.5" y="109">NET_STATUS</text>
<text x="252.3" y="109">STATUS</text>
<text x="78.2" y="114.6">100K</text>
<text x="173.1" y="114.6">100K</text>
<text x="242.8" y="130.4">4.7K</text>
<text x="242.8" y="128.6">R41</text>
<text x="272.6" y="130.4">4.7K</text>
<text x="272.6" y="128.6">R42</text>
<text x="243.9" y="136.7">D23</text>
<text x="273.7" y="136.7">D24</text>
<text x="85.7" y="145.3">R51</text>
<text x="85.7" y="147.2">NC</text>
<text x="91.4" y="146.2">U8</text>
<text x="139.8" y="147.3">R21</text>
<text x="242.6" y="147.9">Q1</text>
<text x="272.4" y="147.9">Q2</text>
<text x="70.8" y="155.3">C47</text>
<text x="139.8" y="151.8">NC</text>
<text x="160.2" y="153.7">K1</text>
<text x="226.3" y="153.7">USER</text>
<text x="252.3" y="153.7">AMP_STU</text>
<text x="69.1" y="157.4">1uF</text>
<text x="72.8" y="159.2">0.1uF</text>
<text x="74.7" y="157.4">C32</text>
<text x="79.3" y="158.3">R52</text>
<text x="84" y="158.3">0R</text>
<text x="137.9" y="158.3">R33</text>
<text x="141.6" y="158.3">0R</text>
<text x="80.3" y="166.7">1uF</text>
<text x="81.9" y="164.6">C17</text>
<text x="137" y="163.9">R66</text>
<text x="141.6" y="163.9">0R</text>
<text x="137.9" y="175">R67</text>
<text x="141.6" y="175">0R</text>
<text x="137" y="180.6">R70</text>
<text x="141.6" y="180.6">0R</text>
<text x="91.4" y="188.1">CP2105</text>
</g>
<g font-size="1.6" fill="#800000">
<text x="98.8" y="15.2">VDD_EXT</text>
<text x="23.7" y="18.9">VCC_3V3</text>
<text x="33.8" y="21.7">RXD2</text>
<text x="74.7" y="21.7">MAIN_RXD</text>
<text x="186.4" y="23.5">VCC_3V3</text>
<text x="33.8" y="29.1">TXD2</text>
<text x="74.7" y="29.1">MAIN_TXD</text>
<text x="132.3" y="29.1">RESET</text>
<text x="165.8" y="27.2">ADC0_INPUT</text>
<text x="165.8" y="29.1">ADC1_INPUT</text>
<text x="186.3" y="29.1">RX2</text>
<text x="217.9" y="27.2">SCL_3V3</text>
<text x="217.9" y="29.1">SDA_3V3</text>
<text x="251.4" y="29.1">CTS_3V3</text>
<text x="251.4" y="27.2">RTS_3V3</text>
<text x="19" y="33.7">GND</text>
<text x="33.8" y="32.8">CTS_3V3</text>
<text x="74.7" y="32.8">MAIN_CTS</text>
<text x="108.3" y="32.8">GND</text>
<text x="121.1" y="31.9">VCC_3V3</text>
<text x="126.2" y="33.7">5V</text>
<text x="165.8" y="31">GPIO1_3V3</text>
<text x="165.8" y="32.8">GPIO2_3V3</text>
<text x="165.8" y="34.7">GPIO3_3V3</text>
<text x="186.3" y="31">TX2</text>
<text x="208.4" y="33.7">GND</text>
<text x="218.8" y="34.7">SPI_SCK</text>
<text x="251.4" y="31">GPIO5_3V3</text>
<text x="251.4" y="32.8">GPIO16_3V3</text>
<text x="251.4" y="34.7">GPIO17_3V3</text>
<text x="33.8" y="40.3">GPIO121_3V3</text>
<text x="33.8" y="36.5">RTS_3V3</text>
<text x="74.7" y="40.3">MAIN_DTR</text>
<text x="74.7" y="36.5">MAIN_RTS</text>
<text x="122.9" y="37.5">GND</text>
<text x="125.4" y="39.3">VIN</text>
<text x="165.8" y="36.5">GPIO4_3V3</text>
<text x="190.1" y="41.1">GND</text>
<text x="218.8" y="36.5">SPI_MISO</text>
<text x="218.8" y="38.4">SPI_MOSI</text>
<text x="218.8" y="40.3">SPI_SS</text>
<text x="251.4" y="36.5">GPIO18_3V3</text>
<text x="257" y="38.4">TX2</text>
<text x="257" y="40.3">RX2</text>
<text x="33.8" y="44">GPIO122_3V3</text>
<text x="33.8" y="47.7">GPIO3_3V3</text>
<text x="74.7" y="44">MAIN_RI</text>
<text x="74.7" y="47.7">KP_MKOUT1</text>
<text x="218.8" y="44">GPIO122_3V3</text>
<text x="218.8" y="42.1">GPIO121_3V3</text>
<text x="33.8" y="51.4">LCD_CS_3V3</text>
<text x="239.3" y="49.5">TXD2_A</text>
<text x="239.3" y="53.3">RXD2_A</text>
<text x="262.5" y="49.5">RXD2_A</text>
<text x="262.5" y="53.3">TXD2_A</text>
<text x="23.4" y="56.1">GND</text>
<text x="106.7" y="56.1">VDD_EXT</text>
<text x="23.7" y="70.9">VCC_3V3</text>
<text x="86" y="70.9">GND</text>
<text x="96" y="70.9">VDD_EXT</text>
<text x="118.6" y="70.9">VCC_3V3</text>
<text x="190.9" y="70.9">VDD_EXT</text>
<text x="33.8" y="73.7">GPIO4_3V3</text>
<text x="75.6" y="73.7">KP_MKIN2</text>
<text x="129.6" y="73.7">SPI_SS</text>
<text x="170.5" y="73.7">SPI_CS_1V8</text>
<text x="33.8" y="81.2">GPIO5_3V3</text>
<text x="75.6" y="81.2">KP_MKOUT2</text>
<text x="129.6" y="81.2">SPI_MOSI</text>
<text x="170.5" y="81.2">SPI_MOSI_1V8</text>
<text x="239.5" y="78.4">VCC_3V3</text>
<text x="268.3" y="78.4">VCC_3V3</text>
<text x="19" y="84.8">GND</text>
<text x="33.8" y="88.6">SDA_3V3</text>
<text x="75.6" y="88.6">SDA_1V8</text>
<text x="105.5" y="85.8">GND</text>
<text x="113.9" y="85.8">GND</text>
<text x="129.6" y="88.6">SPI_SCK</text>
<text x="129.6" y="84.9">SPI_MISO</text>
<text x="170.5" y="88.6">SPI_CLK_1V8</text>
<text x="170.5" y="84.9">SPI_MISO_1V8</text>
<text x="200.3" y="84.8">GND</text>
<text x="33.8" y="92.3">SCL_3V3</text>
<text x="75.6" y="92.3">SCL_1V8</text>
<text x="129.6" y="92.3">GPIO1_3V3</text>
<text x="171.4" y="92.3">GPIO1_1V8</text>
<text x="33.8" y="99.7">GPIO18_3V3</text>
<text x="33.8" y="96">GPIO17_3V3</text>
<text x="75.6" y="99.7">GPIO18</text>
<text x="75.6" y="96">GPIO17</text>
<text x="129.6" y="99.7">TXD0</text>
<text x="129.6" y="96">GPIO2_3V3</text>
<text x="170.5" y="99.7">DBG_TXD</text>
<text x="171.4" y="96">GPIO2_1V8</text>
<text x="33.8" y="103.5">GPIO16_3V3</text>
<text x="75.6" y="103.5">GPIO16</text>
<text x="129.6" y="103.5">RXD0</text>
<text x="170.5" y="103.5">DBG_RXD</text>
<text x="225.3" y="103.5">NET_STATUS1</text>
<text x="257" y="103.5">STATUS 1</text>
<text x="23.4" y="108.1">GND</text>
<text x="96.4" y="108.1">VDD_EXT</text>
<text x="118.2" y="108.1">GND</text>
<text x="191.3" y="108.1">VDD_EXT</text>
<text x="241.3" y="118.3">GND</text>
<text x="270.1" y="118.3">GND</text>
<text x="75.7" y="123.9">GND</text>
<text x="170.6" y="123.9">GND</text>
<text x="238.5" y="123">VCC_3V3</text>
<text x="268.3" y="123">VCC_3V3</text>
<text x="72.8" y="141.6">VCC_3V3</text>
<text x="42.1" y="148.1">USB_VCC</text>
<text x="149.5" y="149">VCC_3V3</text>
<text x="223.5" y="148.1">SPI_SCK</text>
<text x="255.1" y="148.1">GPIO17</text>
<text x="150.9" y="155.5">RXD2_A</text>
<text x="173.3" y="155.5">TXD2_A</text>
<text x="45.9" y="161.1">USB_N</text>
<text x="45.9" y="159.2">USB_P</text>
<text x="150.9" y="157.4">RXD2</text>
<text x="173.3" y="157.4">TXD2</text>
<text x="67.4" y="165.7">GND</text>
<text x="240.3" y="162.9">GND</text>
<text x="270.1" y="162.9">GND</text>
<text x="76.7" y="172.2">GND</text>
<text x="145.4" y="177.8">TXD0</text>
<text x="145.4" y="176">RXD0</text>
<text x="44.1" y="184.3">GND</text>
<text x="33.8" y="187.1">GND</text>
<text x="108.3" y="196.4">GND</text>
</g>
<g font-size="1.6">
<text x="48.1" y="21.7">20</text>
<text x="52.6" y="22.6">B1</text>
<text x="65" y="22.6">A1</text>
<text x="69.9" y="21.7">1</text>
<text x="48.1" y="25.4">19</text>
<text x="48.1" y="29.1">18</text>
<text x="52.6" y="26.3">VCCB</text>
<text x="62.5" y="26.3">VCCA</text>
<text x="69.9" y="29.1">3</text>
<text x="69.9" y="25.4">2</text>
<text x="144.8" y="26.3">1</text>
<text x="144.8" y="28.2">2</text>
<text x="178.3" y="28.2">1</text>
<text x="200.6" y="28.2">1</text>
<text x="230.4" y="28.2">1</text>
<text x="267.6" y="28.2">1</text>
<text x="48.1" y="32.8">17</text>
<text x="52.6" y="30">B2</text>
<text x="52.6" y="33.7">B3</text>
<text x="65" y="33.7">A3</text>
<text x="65" y="30">A2</text>
<text x="69.9" y="32.8">4</text>
<text x="144.8" y="30">3</text>
<text x="144.8" y="31.9">4</text>
<text x="144.8" y="33.7">5</text>
<text x="144.8" y="35.6">6</text>
<text x="178.3" y="30">2</text>
<text x="178.3" y="31.9">3</text>
<text x="178.3" y="33.7">4</text>
<text x="178.3" y="35.6">5</text>
<text x="200.6" y="30">2</text>
<text x="200.6" y="31.9">3</text>
<text x="200.6" y="33.7">4</text>
<text x="230.4" y="30">2</text>
<text x="230.4" y="31.9">3</text>
<text x="230.4" y="33.7">4</text>
<text x="230.4" y="35.6">5</text>
<text x="267.6" y="30">2</text>
<text x="267.6" y="31.9">3</text>
<text x="267.6" y="33.7">4</text>
<text x="267.6" y="35.6">5</text>
<text x="48.1" y="36.5">16</text>
<text x="48.1" y="40.3">15</text>
<text x="52.6" y="37.5">B4</text>
<text x="52.6" y="41.2">B5</text>
<text x="65" y="41.2">A5</text>
<text x="65" y="37.5">A4</text>
<text x="69.9" y="40.3">6</text>
<text x="69.9" y="36.5">5</text>
<text x="144.8" y="37.5">7</text>
<text x="144.8" y="39.3">8</text>
<text x="178.3" y="37.5">6</text>
<text x="230.4" y="37.5">6</text>
<text x="230.4" y="39.3">7</text>
<text x="230.4" y="41.2">8</text>
<text x="267.6" y="37.5">6</text>
<text x="267.6" y="39.3">7</text>
<text x="267.6" y="41.2">8</text>
<text x="48.1" y="44">14</text>
<text x="48.1" y="47.7">13</text>
<text x="52.6" y="44.9">B6</text>
<text x="65" y="44.9">A6</text>
<text x="69.9" y="44">7</text>
<text x="69.9" y="47.7">8</text>
<text x="230.4" y="43">9</text>
<text x="230.4" y="44.9">10</text>
<text x="48.1" y="51.4">12</text>
<text x="52.6" y="48.6">B7</text>
<text x="52.6" y="52.3">B8</text>
<text x="65" y="48.6">A7</text>
<text x="65" y="52.3">A8</text>
<text x="69.9" y="51.4">9</text>
<text x="250.8" y="50.5">4</text>
<text x="250.8" y="52.3">5</text>
<text x="254.8" y="50.5">1</text>
<text x="254.8" y="52.3">2</text>
<text x="48.1" y="55.1">11</text>
<text x="52.6" y="56.1">GND</text>
<text x="64.9" y="56.1">OE</text>
<text x="69.9" y="55.1">10</text>
<text x="250.8" y="54.2">6</text>
<text x="254.8" y="54.2">3</text>
<text x="48.1" y="77.4">19</text>
<text x="48.1" y="73.7">20</text>
<text x="52.6" y="74.6">B1</text>
<text x="65" y="74.6">A1</text>
<text x="69.9" y="77.4">2</text>
<text x="69.9" y="73.7">1</text>
<text x="142.9" y="77.4">19</text>
<text x="142.9" y="73.7">20</text>
<text x="147.4" y="74.6">B1</text>
<text x="159.9" y="74.6">A1</text>
<text x="164.7" y="77.4">2</text>
<text x="164.7" y="73.7">1</text>
<text x="48.1" y="81.2">18</text>
<text x="52.6" y="78.4">VCCB</text>
<text x="52.6" y="82.1">B2</text>
<text x="62.5" y="78.4">VCCA</text>
<text x="65" y="82.1">A2</text>
<text x="69.9" y="81.2">3</text>
<text x="142.9" y="81.2">18</text>
<text x="147.4" y="78.4">VCCB</text>
<text x="147.4" y="82.1">B2</text>
<text x="157.4" y="78.4">VCCA</text>
<text x="159.9" y="82.1">A2</text>
<text x="164.7" y="81.2">3</text>
<text x="48.1" y="84.9">17</text>
<text x="48.1" y="88.6">16</text>
<text x="52.6" y="85.8">B3</text>
<text x="52.6" y="89.5">B4</text>
<text x="65" y="89.5">A4</text>
<text x="65" y="85.8">A3</text>
<text x="69.9" y="88.6">5</text>
<text x="69.9" y="84.9">4</text>
<text x="142.9" y="84.9">17</text>
<text x="142.9" y="88.6">16</text>
<text x="147.4" y="85.8">B3</text>
<text x="147.4" y="89.5">B4</text>
<text x="159.9" y="89.5">A4</text>
<text x="159.9" y="85.8">A3</text>
<text x="164.7" y="88.6">5</text>
<text x="164.7" y="84.9">4</text>
<text x="48.1" y="92.3">15</text>
<text x="52.6" y="93.2">B5</text>
<text x="65" y="93.2">A5</text>
<text x="69.9" y="92.3">6</text>
<text x="142.9" y="92.3">15</text>
<text x="147.4" y="93.2">B5</text>
<text x="159.9" y="93.2">A5</text>
<text x="164.7" y="92.3">6</text>
<text x="48.1" y="96">14</text>
<text x="48.1" y="99.7">13</text>
<text x="52.6" y="97">B6</text>
<text x="52.6" y="100.7">B7</text>
<text x="65" y="97">A6</text>
<text x="65" y="100.7">A7</text>
<text x="69.9" y="96">7</text>
<text x="69.9" y="99.7">8</text>
<text x="142.9" y="96">14</text>
<text x="142.9" y="99.7">13</text>
<text x="147.4" y="97">B6</text>
<text x="147.4" y="100.7">B7</text>
<text x="159.9" y="97">A6</text>
<text x="159.9" y="100.7">A7</text>
<text x="164.7" y="96">7</text>
<text x="164.7" y="99.7">8</text>
<text x="242.5" y="100.5" transform="rotate(-90 242.5 100.5)">3</text>
<text x="271.3" y="100.5" transform="rotate(-90 271.3 100.5)">3</text>
<text x="48.1" y="103.5">12</text>
<text x="48.1" y="107.2">11</text>
<text x="52.6" y="104.4">B8</text>
<text x="65" y="104.4">A8</text>
<text x="69.9" y="103.5">9</text>
<text x="69.9" y="107.2">10</text>
<text x="142.9" y="103.5">12</text>
<text x="142.9" y="107.2">11</text>
<text x="147.4" y="104.4">B8</text>
<text x="159.9" y="104.4">A8</text>
<text x="164.7" y="103.5">9</text>
<text x="164.7" y="107.2">10</text>
<text x="52.6" y="108.1">GND</text>
<text x="64.9" y="108.1">OE</text>
<text x="147.4" y="108.1">GND</text>
<text x="159.7" y="108.1">OE</text>
<text x="242.5" y="110.8" transform="rotate(-90 242.5 110.8)">2</text>
<text x="271.3" y="110.8" transform="rotate(-90 271.3 110.8)">2</text>
<text x="123.8" y="149">-RST</text>
<text x="130.1" y="148.1">9</text>
<text x="234.2" y="148.1">1</text>
<text x="241.5" y="145.1" transform="rotate(-90 241.5 145.1)">3</text>
<text x="263.9" y="148.1">1</text>
<text x="271.3" y="145.1" transform="rotate(-90 271.3 145.1)">3</text>
<text x="89.1" y="151.8">5</text>
<text x="89.1" y="155.5">6</text>
<text x="92.7" y="152.7">VIO</text>
<text x="119" y="154.6">GPIO.0_SCI</text>
<text x="122.4" y="152.7">RI_SCI</text>
<text x="130.1" y="151.8">1</text>
<text x="130.1" y="155.5">23</text>
<text x="130.1" y="153.7">24</text>
<text x="241.5" y="155.4" transform="rotate(-90 241.5 155.4)">2</text>
<text x="271.3" y="155.4" transform="rotate(-90 271.3 155.4)">2</text>
<text x="89.1" y="161.1">7</text>
<text x="92.7" y="156.5">VDD</text>
<text x="119" y="158.3">GPIO.2_SCI</text>
<text x="119" y="156.5">GPIO.1_SCI</text>
<text x="120.6" y="160.2">TXD_SCI</text>
<text x="130.1" y="161.1">20</text>
<text x="130.1" y="159.2">21</text>
<text x="130.1" y="157.4">22</text>
<text x="161.5" y="156.5">1</text>
<text x="161.5" y="158.3">2</text>
<text x="161.5" y="160.2">3</text>
<text x="165.5" y="156.5">4</text>
<text x="165.5" y="158.3">5</text>
<text x="165.5" y="160.2">6</text>
<text x="89.1" y="166.7">2</text>
<text x="92.7" y="167.6">GND</text>
<text x="92.7" y="162">REGIN</text>
<text x="120.5" y="162">RXD_SCI</text>
<text x="121" y="165.8">CTS_SCI</text>
<text x="121" y="163.9">RTS_SCI</text>
<text x="122.3" y="167.6">RI_ECI</text>
<text x="130.1" y="166.7">17</text>
<text x="130.1" y="164.8">18</text>
<text x="130.1" y="163">19</text>
<text x="89.1" y="172.3">8</text>
<text x="92.7" y="173.2">VBUS</text>
<text x="118.9" y="173.2">GPIO.0_ECI</text>
<text x="125" y="169.5">NC</text>
<text x="130.1" y="172.3">15</text>
<text x="130.1" y="168.5">16</text>
<text x="89.1" y="176">3</text>
<text x="89.1" y="177.8">4</text>
<text x="92.7" y="176.9">D+</text>
<text x="92.7" y="178.8">D-</text>
<text x="118.9" y="175">GPIO.1_ECI</text>
<text x="120.4" y="178.8">RXD_ECI</text>
<text x="120.6" y="176.9">TXD_ECI</text>
<text x="130.1" y="179.7">11</text>
<text x="130.1" y="177.8">12</text>
<text x="130.1" y="176">13</text>
<text x="130.1" y="174.1">14</text>
<text x="110.4" y="184.3" transform="rotate(-90 110.4 184.3)">GND</text>
<text x="120.9" y="182.5">CTS_ECI</text>
<text x="120.9" y="180.6">RTS_ECI</text>
<text x="130.1" y="181.6">10</text>
<text x="109.5" y="188" transform="rotate(-90 109.5 188)">0</text>
<text x="224.4" y="190.8">Title</text>
<text x="224.4" y="196.4">Size</text>
<text x="233.7" y="196.4">Number</text>
<text x="270.9" y="196.4">Revision</text>
<text x="224.4" y="202">Date:</text>
<text x="224.4" y="203.8">File:</text>
<text x="225.3" y="199.2">A3</text>
<text x="232.8" y="202">2021/6/2</text>
<text x="232.8" y="203.8">E:\</text>
<text x="238.1" y="203.8">\..\9.GPIO+UART.SchDoc</text>
<text x="261.6" y="202">Sheet</text>
<text x="261.6" y="203.8">Drawn By:</text>
<text x="270.3" y="202">of</text>
</g>
<g font-size="1.6" fill="#f00">
<text x="92.2" y="22.6">MAIN_RXD</text>
<text x="108.9" y="20.7">VDD_EXT</text>
<text x="151.5" y="28.2">ADC0_INPUT</text>
<text x="92.2" y="30">MAIN_TXD</text>
<text x="92.2" y="33.7">MAIN_CTS</text>
<text x="122.9" y="30">RESET</text>
<text x="151.5" y="30">ADC1_INPUT</text>
<text x="153.1" y="31.9">GPIO1_3V3</text>
<text x="153.1" y="33.7">GPIO2_3V3</text>
<text x="207.1" y="35.6">SPI_SCK</text>
<text x="92.2" y="41.2">MAIN_DTR</text>
<text x="92.2" y="37.5">MAIN_RTS</text>
<text x="153.1" y="37.5">GPIO4_3V3</text>
<text x="206.2" y="37.5">SPI_MISO</text>
<text x="206.2" y="39.3">SPI_MOSI</text>
<text x="208.4" y="41.2">SPI_SS</text>
<text x="92.2" y="44.9">MAIN_RI</text>
<text x="203.5" y="43">GPIO121_3V3</text>
<text x="203.5" y="44.9">GPIO122_3V3</text>
<text x="17.6" y="52.3">LCD_CS_3V3</text>
<text x="92.2" y="48.6">KP_MKOUT1</text>
<text x="92.2" y="52.3">LCD_CS</text>
<text x="92.2" y="74.6">KP_MKIN2</text>
<text x="187" y="74.6">SPI_CS_1V8</text>
<text x="92.2" y="82.1">KP_MKOUT2</text>
<text x="187" y="82.1">SPI_MOSI_1V8</text>
<text x="20.4" y="89.5">SDA_3V3</text>
<text x="92.2" y="89.5">SDA_1V8</text>
<text x="187" y="89.5">SPI_CLK_1V8</text>
<text x="187" y="85.8">SPI_MISO_1V8</text>
<text x="20.7" y="93.2">SCL_3V3</text>
<text x="92.2" y="93.2">SCL_1V8</text>
<text x="187" y="93.2">GPIO1_1V8</text>
<text x="92.2" y="97">GPIO17</text>
<text x="92.2" y="100.7">GPIO18</text>
<text x="187" y="100.7">DBG_TXD</text>
<text x="187" y="97">GPIO2_1V8</text>
<text x="92.2" y="104.4">GPIO16</text>
<text x="187" y="104.4">DBG_RXD</text>
<text x="210.7" y="104.4">NET_STATUS</text>
<text x="246.3" y="104.4">STATUS</text>
<text x="245.2" y="149">GPIO17</text>
</g>
<g font-size="1.6" fill="#800">
<text x="20.1" y="159.2">V+</text>
<text x="20.5" y="161.1">D-</text>
<text x="25" y="158.3">1</text>
<text x="25" y="160.2">2</text>
<text x="20.1" y="163">D+</text>
<text x="20.5" y="166.7">V-</text>
<text x="20.6" y="164.8">ID</text>
<text x="25" y="162">3</text>
<text x="25" y="163.9">4</text>
<text x="25" y="165.8">5</text>
</g>
<g font-size="1.5" fill="#000080">
<text x="18.9" y="154.6">USB2</text>
<text x="18.9" y="156.5">MICRO USB 5S B</text>
</g>
<g font-size="1.4" fill="#000080">
<text x="44.5" y="170.8" transform="rotate(-90 44.5 170.8)">D8</text>
<text x="53.8" y="170.8" transform="rotate(-90 53.8 170.8)">D9</text>
<text x="59.3" y="169.8" transform="rotate(-90 59.3 169.8)">D10</text>
<text x="49.1" y="178.2" transform="rotate(-90 49.1 178.2)">LESD5Z5.0T1G</text>
<text x="55.6" y="178.2" transform="rotate(-90 55.6 178.2)">LESD5Z5.0T1G</text>
<text x="61.2" y="178.2" transform="rotate(-90 61.2 178.2)">LESD5Z5.0T1G</text>
</g>
</svg>
